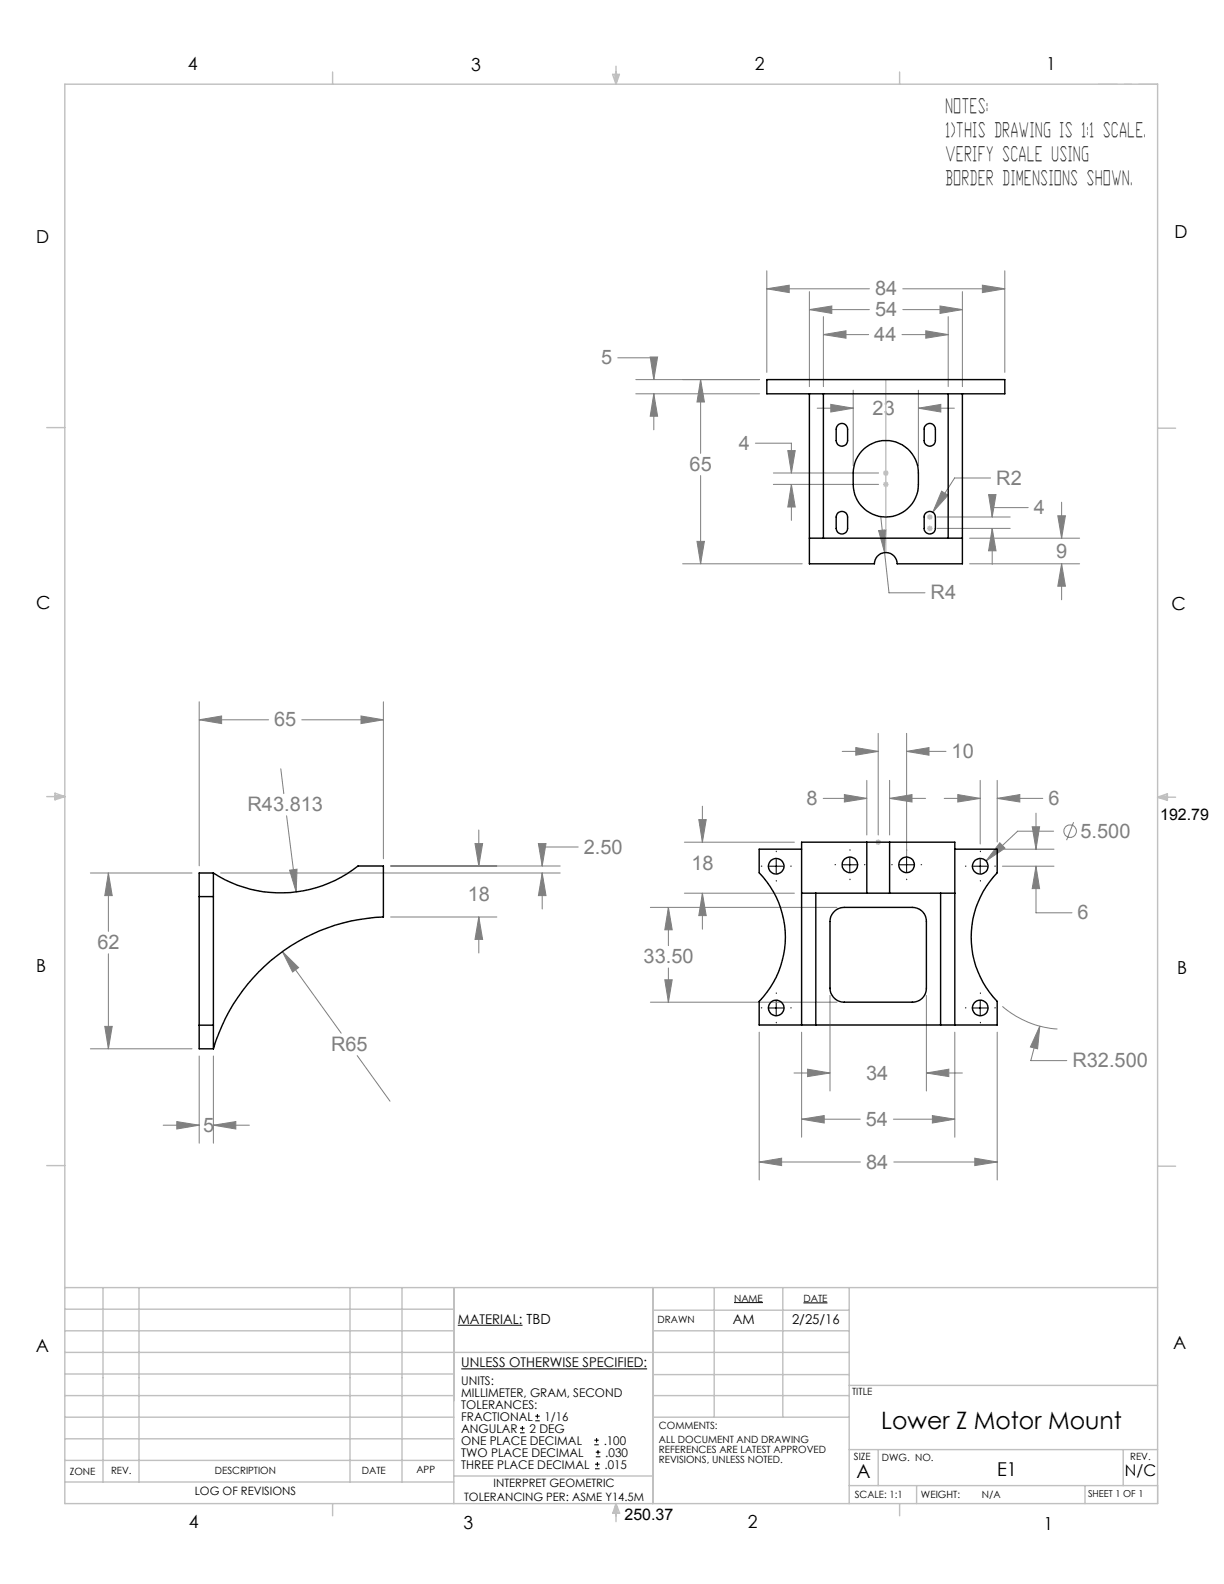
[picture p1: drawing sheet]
<svg xmlns="http://www.w3.org/2000/svg" width="216mm" height="279mm" viewBox="0 0 216 279" stroke-linecap="round" stroke-linejoin="round" font-family="sans-serif">
<g fill="none" stroke="#808080" stroke-width=".18">
<path d="M135.3 50.9l3.9-.6v1.3zM135.3 47.8v17.9M135.3 50.9h18.1M142.8 54.6l3.9-.6v1.3zM142.8 51.4v16.8M142.8 54.6h10.6M145.2 59l4-.7v1.4zM145.2 55.8v12.4M145.2 59h8M159.1 59h8.2M159.2 50.9h18M159.2 54.6h10.6"/>
<path d="M163.3 58.3l4 .7-4 .7zM165.8 54l4 .6-4 .7zM167.3 55.8v12.4M169.8 51.4v16.8M173.3 50.3l3.9 .6-3.9 .7zM177.2 47.8v17.9M109 63.1h6.3v3.9M112.1 67h21.9M112.1 69.5h21.9M114.7 63h1.3l-.7 4zM115.3 69.5l.7 3.9h-1.3zM115.3 69.5v6.3"/>
<path d="M123.6 67l.6 3.9h-1.3zM123.6 67v13M133.2 78.2h6.4v5.2M139 79.5h1.3l-.7 3.9zM144.1 72h6.4M146.5 71.3l4 .7-4 .7zM150.5 68.8v13.4M162 72l3.9-.7v1.4zM162 68.8v13.4M162 72h6.3M120.4 99.4h21.1M122.9 95.5h1.3l-.6 3.9z"/>
<path d="M123.6 83.9v15.5M136.4 83.4h18.6M136.4 85.4h18.6M139.6 85.4v6.4M139.6 85.4l.7 4h-1.3zM155 93.6l1.3-.1-.3 4zM155.4 91.2l.6 6.3M156 97.5l.8 7.1h6.4M165.3 91.2h12.9M165.3 93.2h12.9M166.1 86.6l1.1 .7-2.7 3zM171 99.4h19.4"/>
<path d="M171 94.9h19.4M174.4 87.2h1.3l-.7 4zM174.7 84.3h-6.3l-3.9 6M175 93.2v6.4M175 93.2l.7 4h-1.3zM181.4 89.5h-6.4v1.7M186.6 91h1.3l-.6 3.9zM187.3 99.4l.6 4h-1.3zM187.3 88.6v6.3M187.3 99.4v6.4M35.1 127l4-.7v1.3zM35.1 123.8v28.9"/>
<path d="M35.1 127h12.3M49.5 135.6l.6 4.4M53.2 127h14.4M63.7 126.3l3.9 .7-3.9 .6zM67.6 123.8v27.7M148.6 132.5h6.3M151 131.9l3.9 .6-3.9 .7zM152.9 137.7v9.6M154.9 129.4v17.9M156.9 137.7v9.6M159.9 129.4v21.9M159.9 132.5h7"/>
<path d="M159.9 132.5l4-.6v1.3zM172.9 137.7v11.2M175.9 137.7v10.8M15.9 154h18M19.1 154l.7 4h-1.3zM19.1 154v10.3M38.9 154h59.9M50.6 143.9l1.6 13.4M51.1 153.5l1.3-.2-.2 4zM68.9 152.8h29.9M83.8 148.8h1.3l-.6 4zM84.5 146.4v6.4"/>
<path d="M95 148.8h1.3l-.7 4zM95.6 154l.7 4h-1.3zM95.6 154v6.3M102 149.4h-6.4v3.4M120.7 157.6h19.4M120.7 148.6h19.4M123.3 144.6h1.3l-.7 4zM123.9 157.6l.7 3.9h-1.3zM123.9 142.2v6.4M123.9 157.6v6.3M145.2 140.8h7.7M148.9 140.2l4 .6-4 .7z"/>
<path d="M156.9 140.8l4-.6v1.3zM156.9 140.8h6.4M166.5 140.8h6.4M168.9 140.2l4 .6-4 .7zM175.9 140.8l4-.6v1.3zM175.9 140.8h8M176.4 148.7l.9 .9-3.4 2.3zM176.8 152.8h9.1M177.2 149.8h8.7M182.1 145.8h1.3l-.7 4zM182.7 152.8l.7 3.9h-1.3zM182.7 152.8v8.2h6.4"/>
<path d="M182.7 143.4v6.4M185.8 146.6h-6.3l-5.6 5.3M189.4 145l-1.3 3.2M19.1 168.2v16.8M49.8 167.9l2.9 2.8-1.1 .8zM49.8 167.9l10.4 14.3M68.9 161.7h18.7M84.5 161.7l.6 4h-1.3zM84.5 161.7v6.4M114.7 160.1h32.9M114.7 176.8h32.9M117.3 172.8h1.3l-.7 4z"/>
<path d="M117.9 160.1l.7 3.9h-1.3zM117.9 160.1v6.7M117.9 170.7v6.1M146.4 175.6v16.8M163.4 175.6v16.8M176.8 177.5a16.4 16.4 0 0 0 9.7 4M15.9 185h18M18.5 181h1.3l-.7 4zM28.8 198.5h6.3M31.2 197.8l3.9 .7-3.9 .6zM35.1 186.3v15.3M37.6 198.5l4-.7v1.3z"/>
<path d="M37.6 186.3v15.3M37.6 198.5h6.4M63 186.2l5.8 8M133.9 182.1v26M140.1 189.3h6.3M141.4 197.4l4-.6v1.3zM141.4 182.1v18.5M141.4 197.4h10.3M142.5 188.6l3.9 .7-3.9 .6zM157.6 197.4h10.8M163.4 189.3l4-.7v1.3zM163.4 189.3h6.4"/>
<path d="M164.5 196.8l3.9 .6-3.9 .7zM168.4 182.1v18.5M175.9 182.1v26M183.4 181l-.4 4-1.2-.3zM183.4 181l-1.6 6.1h6.4M133.9 205l4-.7v1.3zM133.9 205h17.9M157.7 205h18.2M171.9 204.3l4 .7-4 .6z"/>
<circle cx="188.8" cy="146.6" r="1.1"/>
</g>
<g fill="none" stroke="#000" stroke-width=".18">
<path d="M135.6 152.8h2.6M136.9 151.5v2.6M148.6 152.5h2.6M149.9 151.3v2.5M158.6 152.5h2.6M159.9 151.3v2.5M171.6 152.8h2.6M172.9 151.5v2.6M135.6 177.8h2.6M136.9 176.5v2.6M171.6 177.8h2.6M172.9 176.5v2.6"/>
<path d="M80.7 233.8h11.5M129.5 229.8h5.1M141.7 229.8h4.3M81.4 241.5h32.7M91.7 252.7h.8M91.7 251.9h.8M92.1 251.5v.8M94.4 250.6h.8M94.4 249.8h.8M94.8 249.4v.8M104.8 254.8h.8M104.8 254h.8"/>
<path d="M105 259.1h.8M105 258.3h.8M105.1 257h.8M105.1 256.2h.8M105.2 253.6v.9M105.4 257.9v.8M105.5 255.8v.8"/>
</g>
<g fill="none" stroke="#c0c0c0" stroke-width=".25">
<path d="M11.4 14.9h192.8v250.3h-192.8zM58.7 12.7v2.2M108.1 13.1h1.2l-.6 1.8zM108.4 13.1l.3 1.8M108.7 11.7v3.2M108.9 13.1l-.2 1.8M158.7 12.7v2.2M8.3 75.4h3.1M156.2 67v30.4M204.2 75.5h3.2M155.8 83.4h.9M155.8 85.4h.9"/>
<path d="M155.9 83.1l.7 .7M155.9 85.1l.7 .7M156.6 83.1l-.7 .7M156.6 85.1l-.7 .7M163.5 93.2h1M163.5 91.2h1M163.7 92.9l.7 .7M163.7 90.8l.7 .7M164 90.7v1M164 92.7v1M164.4 92.9l-.7 .7M164.4 90.8l-.7 .7"/>
<path d="M9.7 139.9l1.7 .6-1.7 .6zM8.3 140.5h3.1M9.7 140.3l1.7 .2M11.4 140.5l-1.7 .3M154.4 148.6h1M154.6 148.2l.7 .7M154.9 148.1v.9M155.3 148.2l-.7 .7M204.2 140.6h3.2M204.2 140.6l1.7-.6v1.2zM204.2 140.6l1.7 .3M205.9 140.4l-1.7 .2"/>
<path d="M8.3 205.6h3.1M204.2 205.7h3.2M11.4 227.1h192.8M11.4 234.7h68.6M11.4 238.5h138.4M11.4 230.9h68.6M18.2 227.1v34.3M24.5 227.1v34.3M61.7 227.1v34.3M70.9 227.1v34.3M80 227.1v38.1M115.1 227.1v38.1"/>
<path d="M115.1 231.1h34.7M115.1 234.7h34.7M126 227.1v22.9M138.1 227.1v22.9M149.8 227.1v38.1M11.4 257.6h68.6M11.4 250h68.6M11.4 246.2h68.6M11.4 253.8h68.6M11.4 242.4h68.6M115.1 250h34.7M115.1 242.5h34.7"/>
<path d="M115.1 246.2h34.7M149.8 255.7h54.4M149.8 244.4h54.4M154.9 255.7v6.3M198.1 255.7v6.3M11.4 261.4h68.6M58.7 265.2v2.2M80 260.4h35.1M108.7 265.2v3.2M108.7 265.2l.6 1.7h-1.2zM108.7 265.2l.2 1.7M108.7 265.2l-.3 1.7"/>
<path d="M149.8 262h54.4M158.7 265.2v2.2M161.7 262v3.2M191.4 262v3.2"/>
</g>
<g fill="none" stroke="#000" stroke-width=".18" stroke-dasharray="15.2 1.3 1.3 1.3">
<path d="M134.4 152.8h-.1M136.9 150.2v-.1M136.9 155.3v.1M139.5 152.8h.1M147.4 152.5h-.1M149.9 150v-.1M149.9 155.1v.1M152.5 152.5h.1M157.4 152.5h-.1M159.9 150v-.1M159.9 155.1v.1M162.5 152.5h.1"/>
<path d="M170.4 152.8h-.1M172.9 150.2v-.1M172.9 155.3v.1M175.5 152.8h.1M134.4 177.8h-.1M136.9 175.2v-.1M139.5 177.8h.1M170.4 177.8h-.1M172.9 175.2v-.1M175.5 177.8h.1M136.9 180.3v.1M172.9 180.3v.1"/>
</g>
<path d="M191.4 265.2h12.8" fill="none" stroke="#c0c0c0" stroke-width=".18" stroke-dasharray="15.2 1.3 1.3 1.3" stroke-dashoffset="10.7"/>
<path d="M204.2 265.2v-3.2" fill="none" stroke="#c0c0c0" stroke-width=".18" stroke-dasharray="15.2 1.3 1.3 1.3"/>
<path d="M193.7 14.8h10.5" fill="none" stroke="#c0c0c0" stroke-width=".18" stroke-dasharray="15.2 1.3 1.3 1.3" stroke-dashoffset="11.9"/>
<g fill="#808080">
<path d="M139 79.5h1.3l-.7 3.9zM139.6 85.4l.7 4h-1.3zM174.4 87.2h1.3l-.7 4zM175 93.2l.7 4h-1.3zM151 131.9l3.9 .6-3.9 .7zM159.9 132.5l4-.6v1.3z"/>
<path d="M135.3 50.9l3.9-.6v1.3zM173.3 50.3l3.9 .6-3.9 .7zM142.8 54.6l3.9-.6v1.3zM165.8 54l4 .6-4 .7zM145.2 59l4-.7v1.4zM163.3 58.3l4 .7-4 .7zM114.7 63h1.3l-.7 4zM115.3 69.5l.7 3.9h-1.3zM123.6 67l.6 3.9h-1.3zM122.9 95.5h1.3l-.6 3.9zM155 93.6l1 3.9 .3-4zM186.6 91h1.3l-.6 3.9zM187.3 99.4l.6 4h-1.3zM146.5 71.3l4 .7-4 .7zM162 72l3.9-.7v1.4zM166.1 86.6l-1.6 3.7 2.7-3zM49.8 167.9l1.8 3.6 1.1-.8zM51.1 153.5l1.1 3.8 .2-4zM84.5 161.7l.6 4h-1.3zM83.8 148.8h1.3l-.6 4zM35.1 127l4-.7v1.3zM63.7 126.3l3.9 .7-3.9 .6zM19.1 154l.7 4h-1.3zM18.5 181h1.3l-.7 4zM37.6 198.5l4-.7v1.3zM31.2 197.8l3.9 .7-3.9 .6zM95 148.8h1.3l-.7 4zM95.6 154l.7 4h-1.3zM176.4 148.7l-2.5 3.2 3.4-2.3zM117.9 160.1l.7 3.9h-1.3zM117.3 172.8h1.3l-.7 4zM142.5 188.6l3.9 .7-3.9 .6zM163.4 189.3l4-.7v1.3zM123.9 157.6l.7 3.9h-1.3zM123.3 144.6h1.3l-.7 4zM182.7 152.8l.7 3.9h-1.3zM182.1 145.8h1.3l-.7 4zM168.9 140.2l4 .6-4 .7zM175.9 140.8l4-.6v1.3zM183.4 181l-1.6 3.7 1.2 .3zM133.9 205l4-.7v1.3zM171.9 204.3l4 .7-4 .6zM148.9 140.2l4 .6-4 .7zM156.9 140.8l4-.6v1.3zM141.4 197.4l4-.6v1.3zM164.5 196.8l3.9 .6-3.9 .7z"/>
</g>
<g fill="none" stroke="#000" stroke-width=".25">
<path d="M135.3 67h41.9v2.5h-41.9zM142.8 69.5v25.4M145.2 69.5v25.4M147.8 75a1 1 0 0 1 1.1-.2 1 1 0 0 1 .6 .9v2a1.01 1.01 0 0 1-1 1 1.01 1.01 0 0 1-1-1v-2zM152 79.6a5.7 5.7 0 0 1 6.3-1.5 5.7 5.7 0 0 1 3.7 5.3 9 9 0 0 1-.5 4.4 5.7 5.7 0 0 1-6.4 3.3 5.7 5.7 0 0 1-4.6-5.7 8 8 0 0 1 .8-4.8zM163.3 75a.98 .98 0 0 1 1.1-.2 .98 .98 0 0 1 .6 .9v2a.99 .99 0 0 1-1 1 .99 .99 0 0 1-1-1v-2.3zM167.3 69.5v25.4M169.8 69.5v25.4M142.8 94.9v4.5h11.4a2.01 2.01 0 0 1 2-1.9 2.01 2.01 0 0 1 2.1 1.9h11.5v-4.5M142.8 94.9h27M147.8 90.5a1.02 1.02 0 0 1 1.1-.2 1.02 1.02 0 0 1 .6 .9v2a1.01 1.01 0 0 1-1 1 1.01 1.01 0 0 1-1-1v-2zM163.3 90.5a1 1 0 0 1 1.1-.2 1 1 0 0 1 .6 .9v2a.99 .99 0 0 1-1 1 .99 .99 0 0 1-1-1v-2.3z"/>
<path d="M35.1 158.2v22.6M35.1 158.2h2.5M37.6 158.2v22.6M37.6 154a22 22 0 0 0 25.5-1.2h4.5v8.9a32.6 32.6 0 0 0-30 23.3M37.6 154h-2.5v4.2M37.6 154v4.2M141.4 157.6v23.2M141.4 149.8h-7.5v4.2a16.2 16.2 0 0 1 0 22.6v4.2h42v-4.2a16.3 16.3 0 0 1 0-22.6v-4.2h-7.5M141.4 157.6h11.5M143.9 157.6v23.2M152.9 157.6h4M152.9 148.6h4"/>
<path d="M152.9 148.6v9M152.9 148.6h-11.5v9M156.9 157.6h11.5M156.9 148.6h11.5v9M156.9 148.6v9M165.9 157.6v23.2M168.4 157.6v23.2M147.3 160.6a2.43 2.43 0 0 1 1.6-.5h12a2.45 2.45 0 0 1 2.5 2.5v11.7a2.45 2.45 0 0 1-2.5 2.5h-12a2.5 2.5 0 0 1-2.5-2.5v-11.7a2.35 2.35 0 0 1 .9-2zM35.1 180.8v4.2h2.5M35.1 180.8h2.5M37.6 180.8v4.2"/>
<circle cx="136.9" cy="152.8" r="1.37"/>
<circle cx="149.9" cy="152.5" r="1.36"/>
<circle cx="159.9" cy="152.5" r="1.37"/>
<circle cx="172.9" cy="152.8" r="1.37"/>
<circle cx="136.9" cy="177.8" r="1.37"/>
<circle cx="172.9" cy="177.8" r="1.37"/>
</g>
<text font-size="4.2" x="155.4" y="252.1">Lower Z Motor Mount</text>
<g font-size="3.5">
<text x="166.9" y="19.9">NOTES:</text>
<text x="166.9" y="24.2">1)THIS DRAWING IS 1:1 SCALE.</text>
<text x="166.9" y="28.4">VERIFY SCALE USING</text>
<text x="166.9" y="32.6">BORDER DIMENSIONS SHOWN.</text>
</g>
<g font-size="3.5" fill="#808080">
<text x="154.4" y="52.1">84</text>
<text x="154.4" y="55.8">54</text>
<text x="106.1" y="64.3">5</text>
<text x="154.2" y="60.2">44</text>
<text x="153.9" y="73.2">23</text>
<text x="121.6" y="83.1">65</text>
<text x="130.3" y="79.3">4</text>
<text x="175.7" y="85.5">R2</text>
<text x="182.4" y="90.7">4</text>
<text x="186.3" y="98.4">9</text>
<text x="164.1" y="105.7">R4</text>
<text x="48.4" y="128.1">65</text>
<text x="167.8" y="133.7">10</text>
<text x="43.7" y="143.1">R43.813</text>
<text x="142.3" y="142">8</text>
<text x="184.9" y="142">6</text>
<text x="190.6" y="147.8">5.500</text>
<text x="103" y="150.6">2.50</text>
<text x="122" y="153.4">18</text>
<text x="82.5" y="158.9">18</text>
<text x="17.2" y="167.4">62</text>
<text x="190.1" y="162.2">6</text>
<text x="113.5" y="169.9">33.50</text>
<text x="58.4" y="185.4">R65</text>
<text x="152.8" y="190.4">34</text>
<text x="189.2" y="188.2">R32.500</text>
<text x="35.8" y="199.7">5</text>
<text x="152.7" y="198.6">54</text>
<text x="152.8" y="206.1">84</text>
</g>
<g font-size="3.4">
<text x="151.1" y="260.7">A</text>
<text x="175.9" y="260.4">E1</text>
</g>
<g font-size="3.2">
<text x="33.1" y="12.3">4</text>
<text x="83.1" y="12.4">3</text>
<text x="133.1" y="12.3">2</text>
<text x="184.6" y="12.4">1</text>
<text x="207.1" y="41.9">D</text>
<text x="6.4" y="42.8">D</text>
<text x="6.4" y="107.5">C</text>
<text x="206.6" y="107.6">C</text>
<text x="6.4" y="171.4">B</text>
<text x="207.7" y="171.8">B</text>
<text x="6.3" y="238.4">A</text>
<text x="206.9" y="238">A</text>
<text x="33.3" y="269.6">4</text>
<text x="81.8" y="269.6">3</text>
<text x="131.9" y="269.6">2</text>
<text x="184.1" y="269.9">1</text>
</g>
<g font-size="2.8">
<text x="204.6" y="144.6">192.79</text>
<text x="198.4" y="260.4">N/C</text>
<text x="110.2" y="268.2">250.37</text>
</g>
<g font-size="2.4">
<text x="80.7" y="233.5">MATERIAL: TBD</text>
<text x="129.3" y="233.5">AM</text>
<text x="139.7" y="233.5">2/25/16</text>
<text x="81.4" y="241.2">UNLESS OTHERWISE SPECIFIED:</text>
</g>
<g font-size="2.1">
<text x="81.4" y="244.2">UNITS:</text>
<text x="81.4" y="246.4">MILLIMETER, GRAM, SECOND</text>
<text x="81.4" y="248.5">TOLERANCES:</text>
<text x="81.4" y="250.6">FRACTIONAL</text>
<text x="96.1" y="250.6">1/16</text>
<text x="81.3" y="256.9">TWO PLACE DECIMAL</text>
<text x="81.3" y="254.8">ONE PLACE DECIMAL</text>
<text x="81.4" y="252.7">ANGULAR</text>
<text x="93.4" y="252.7">2 DEG</text>
<text x="106.5" y="254.8">.100</text>
<text x="106.8" y="256.9">.030</text>
<text x="81.4" y="259.1">THREE PLACE DECIMAL</text>
<text x="106.6" y="259.1">.015</text>
</g>
<g font-size="2">
<text x="34.3" y="263.8">LOG OF REVISIONS</text>
<text x="87.1" y="262.2">INTERPRET GEOMETRIC</text>
<text x="81.9" y="264.7">TOLERANCING PER: ASME Y14.5M</text>
</g>
<g font-size="1.8">
<text x="116" y="233.3">DRAWN</text>
<text x="129.5" y="229.6">NAME</text>
<text x="141.7" y="229.6">DATE</text>
<text x="150.3" y="246">TITLE</text>
<text x="116.2" y="252">COMMENTS:</text>
<text x="116.2" y="254.5">ALL DOCUMENT AND DRAWING</text>
<text x="116.2" y="256.3">REFERENCES ARE LATEST APPROVED</text>
<text x="150.6" y="257.5">SIZE</text>
<text x="155.6" y="257.6">DWG. NO.</text>
<text x="199.4" y="257.5">REV.</text>
<text x="12.3" y="260.1">ZONE</text>
<text x="19.6" y="260">REV.</text>
<text x="37.9" y="260">DESCRIPTION</text>
<text x="63.8" y="260">DATE</text>
<text x="73.4" y="259.8">APP</text>
<text x="116.2" y="258.1">REVISIONS, UNLESS NOTED.</text>
<text x="150.8" y="264.3">SCALE: 1:1</text>
<text x="162.5" y="264.3">WEIGHT:</text>
<text x="173.2" y="264.3">N/A</text>
</g>
<text font-size="1.7" x="191.9" y="264.1">SHEET 1 OF 1</text>
</svg>
